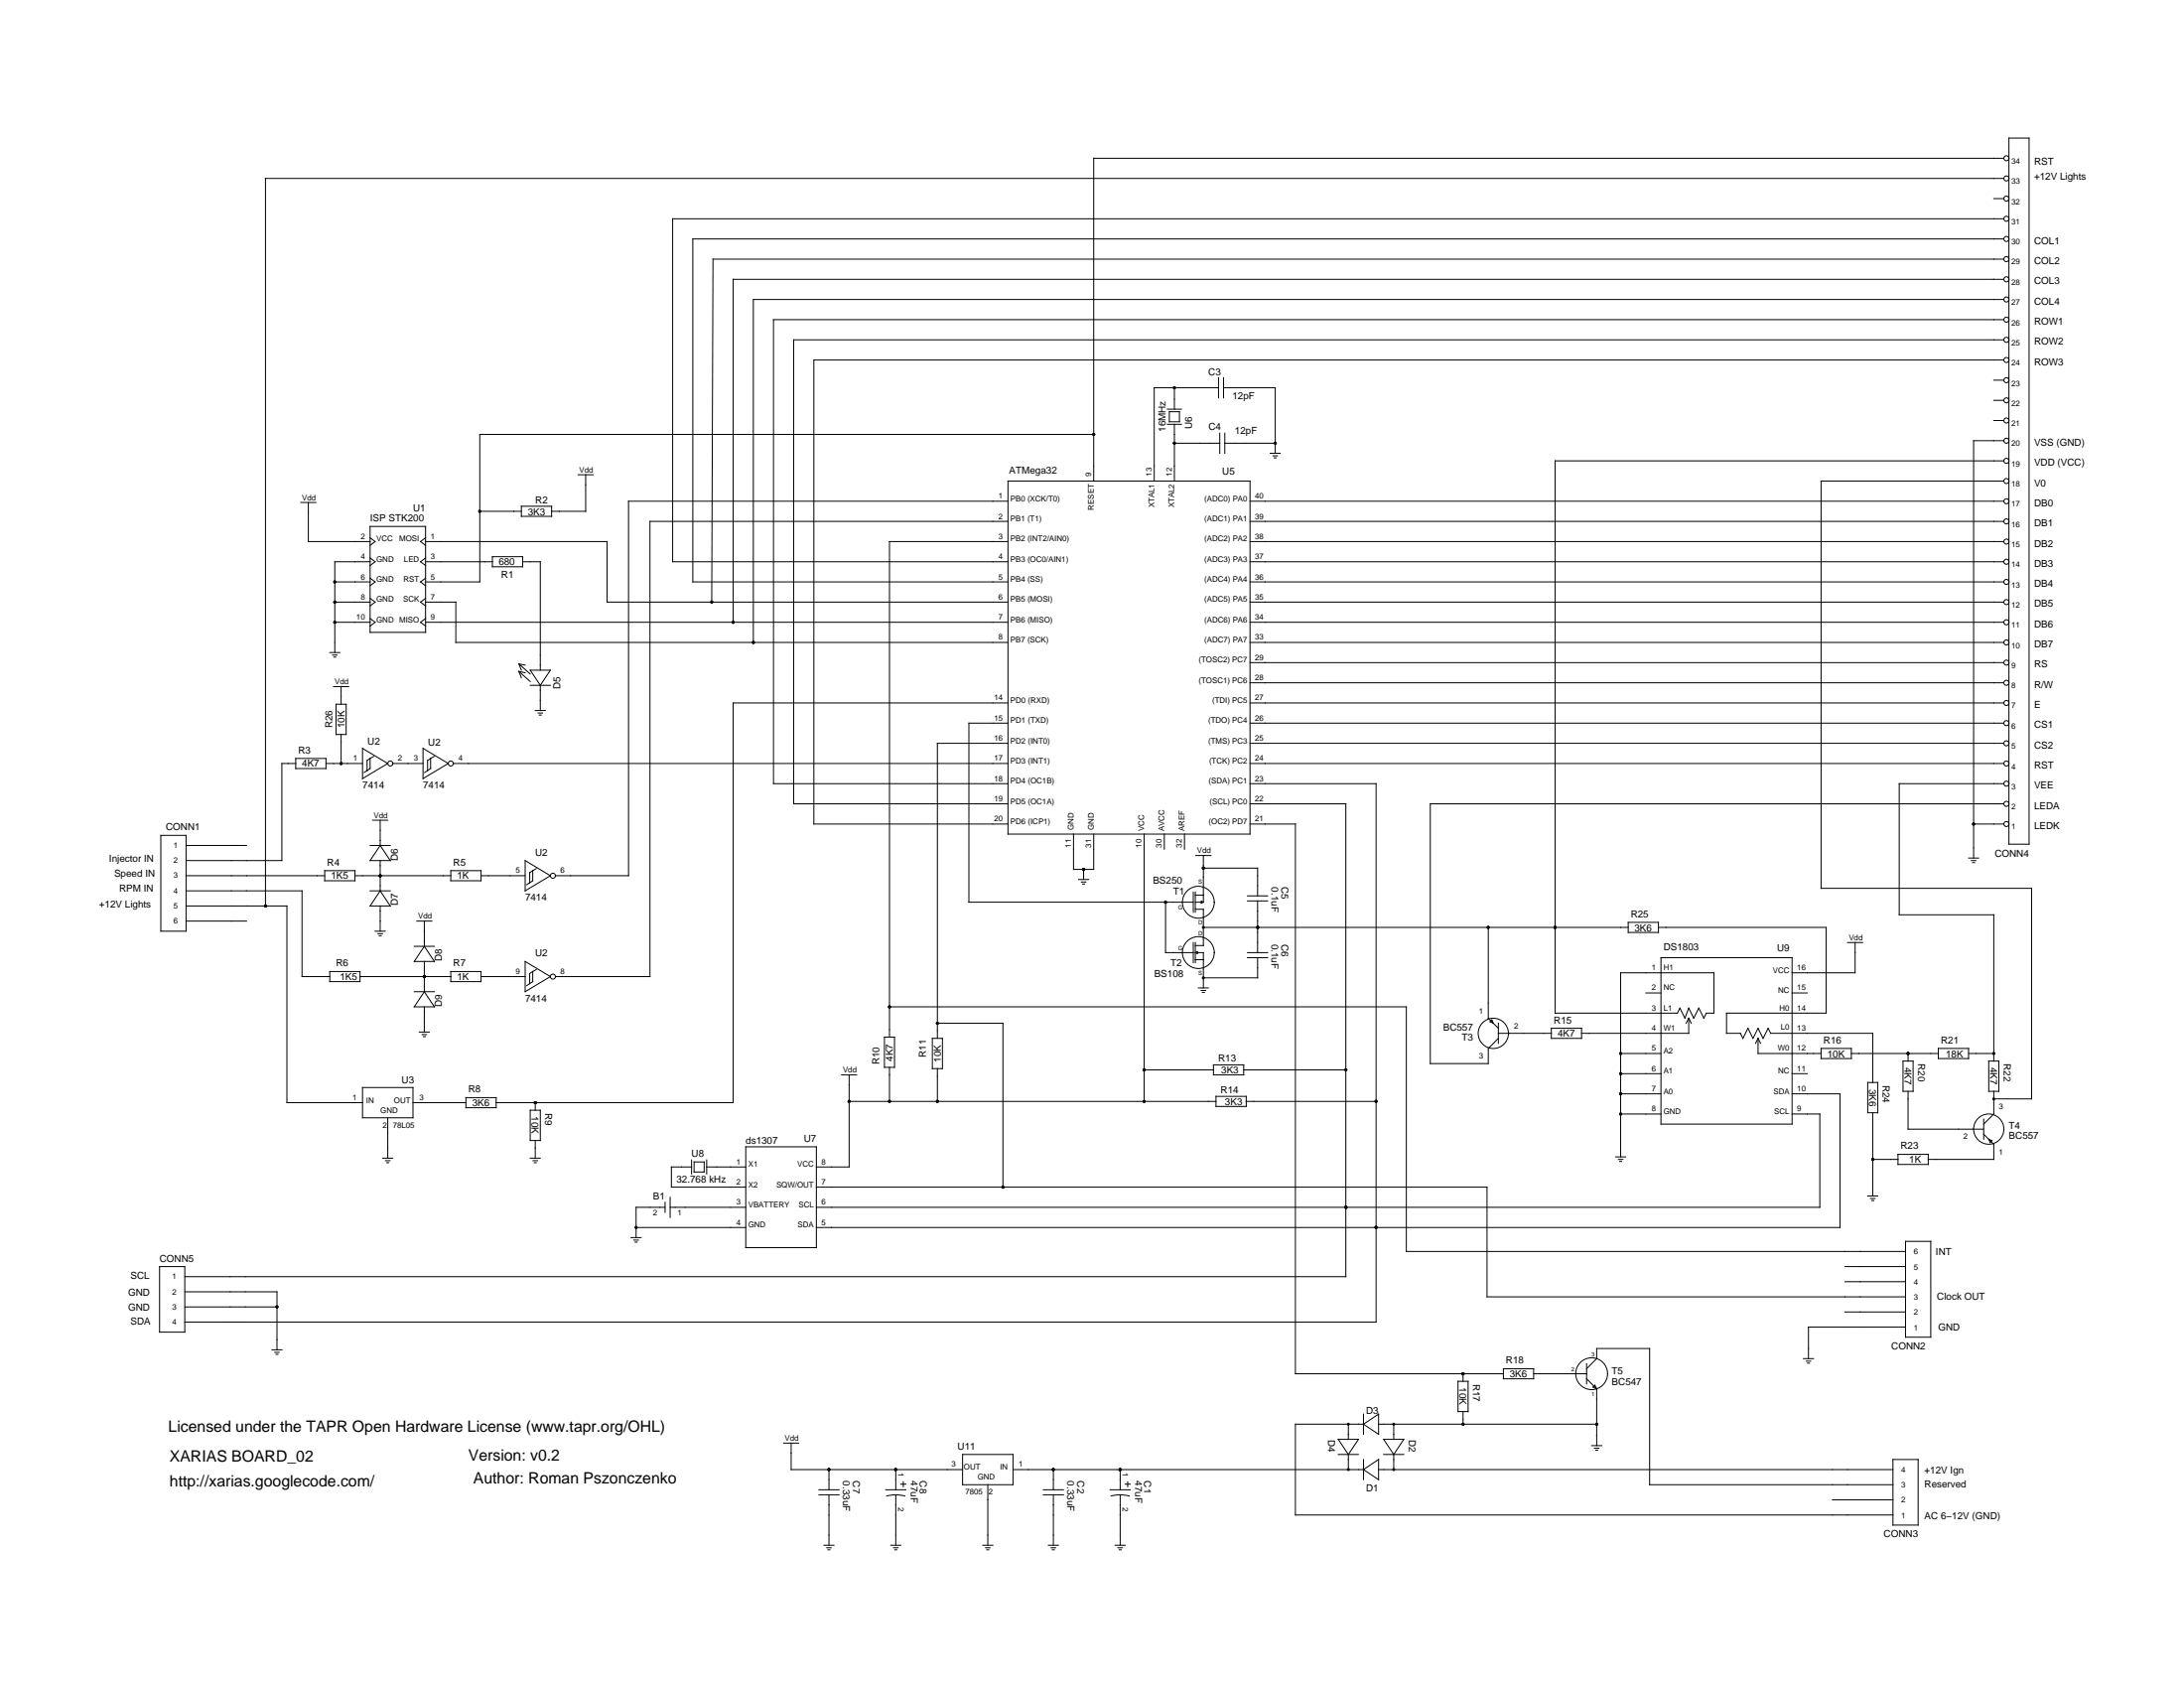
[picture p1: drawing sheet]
<svg xmlns="http://www.w3.org/2000/svg" width="279mm" height="216mm" viewBox="0 0 279 216" stroke-linecap="round" stroke-linejoin="round" font-family="sans-serif">
<g fill="none" stroke="#000" stroke-width=".13">
<path d="M257 17.7h2.6v90.3h-2.6zM255.1 25.4h1.3M256.4 28h-170.3v43.8h42.9M256.4 30.6h-167.8v43.8h40.4M256.4 20.2h-116.5v41.3M256.4 38.3h-160v43.9M256.4 35.7h-162.6v43.9M256.4 33.1h-165.2l-.1 43.9M256.4 22.8h-222.4v93.1M139.9 55.6h-78.5v18.8h-7M149.3 54.3h1.8M149.3 52.3h1.8"/>
<path d="M149.6 52.7h1.3v1.2h-1.3zM150.2 56.7h5.8M150.2 49.6v2.7M150.2 54.3v7.2M155.9 49.6h-8.2v11.9M155.9 48.3v2.6M156 55.4v2.6M156.5 49.6h6.6v8.4M156.5 48.3v2.6M156.7 56.7h6.4M156.7 55.4v2.6M162.5 58h1.3"/>
<path d="M162.9 58.3h.5M163 58.6h.3M255.1 53.8h1.3M255.1 51.2h1.3M255.1 48.6h1.3M256.4 40.9h-157.4v59.3h30M256.4 43.5h-154.9v59.3h27.5M256.4 56.4h-3.9v53.3M256.4 58.9h-57.5v70.7h15.7l.3-.7 .7 1.3 .4-1.3 .7 1.3 .6-1.3 .7 1.3 .3-.6h1v-5.2h-12v23.6M256.4 46h-152.3v59.4h24.9M38.5 64.3h1.9M39.4 64.3v5h7.9"/>
<path d="M42.8 74.4h4.5M42.8 77h4.5M42.8 79.6h4.5M47.3 67.3h7.1v13.6h-7.1zM47.3 68.8l.7 .5-.7 .5M47.3 71.8h-4.5v11.7M47.3 71.4l.7 .4-.7 .5M47.3 73.9l.7 .5-.7 .5M47.3 76.5l.7 .5-.7 .5M47.3 79.1l.7 .5-.7 .5M54.4 69.3h23.3v7.7h51.3M54.4 68.8l-.6 .5 .6 .5"/>
<path d="M54.4 71.8h8.6M54.4 71.4l-.6 .4 .6 .5M54.4 73.9l-.6 .5 .6 .5M54.4 77h3.9v5.2h70.7M54.4 76.5l-.6 .5 .6 .5M54.4 79.6h74.6M54.4 79.1l-.6 .5 .6 .5M61.4 65.4h5.3M63 71.2h3.9v1.3h-3.9zM66.7 64.8h3.9v1.2h-3.9zM66.9 71.8h2.2v13.9M74 60.7h1.9"/>
<path d="M74.9 60.7v4.7h-4.3M129 64.1h-48.6v47.9h-9.3M129 69.3h-15.2v63.3M129 66.7h-45.8v58.2h-12.1M129 61.5h30.9v45.2h-30.9zM159.9 69.3h96.5M159.9 71.8h96.5M159.9 74.4h96.5M159.9 77h96.5M159.9 79.6h96.5M159.9 64.1h96.5M159.9 66.7h96.5"/>
<path d="M256.4 61.5h-23.4v52.1h26.9v27h-4.8M37.8 97h3.9v1.3h-3.9zM37.8 97.7h-1.7v12.4h-12.3M41.7 97.7h4.7M42.2 83.5h1.3M42.5 83.8h.6M42.7 87.8h1.9M42.7 84h.3M43 90.1h1.3v3.8h-1.3zM43.6 87.8v2.3M43.6 93.9v3.8M46.4 95.7l3.2 2-3.2 1.9z"/>
<path d="M47 98.6l-.4 .2M47.3 97l-.3 .3v1.3M47.3 97v1.3l-.3 .3M47.8 96.7l-.5 .3M50.3 97.7h3.8M54.1 95.7l3.2 2-3.2 1.9zM55.1 97l-.4 .3v1.3M55.1 97v1.3l-.8 .5M55.5 96.7l-.4 .3M58 97.7h71M66.4 85.9l1.4 1.3M66.4 85.9l.3 .8"/>
<path d="M66.4 85.9l.8 .1M66.4 84.9l1.4 1.3M66.4 84.9l.3 .8M66.4 84.9l.8 .2M67.8 87.7h2.6M67.8 85.7h2.6l-1.3 2zM68.5 90.9h1.3M68.8 91.2h.6M69 91.5h.2M69.1 87.7v3.2M129 95.1h-9.1v37.7M129 89.9h-35.2v51.1h-30.3"/>
<path d="M129 92.5h-5v22.9h28.7M159.9 97.7h96.5M159.9 95.1h96.5M159.9 82.2h96.5M159.9 84.8h96.5M159.9 87.3h96.5M159.9 89.9h96.5M159.9 92.5h96.5M20.6 106.8h3.2v12.3h-3.2zM23.8 112h17.8M23.8 113.9h14.8v11h3.6M23.8 117.8h7.7"/>
<path d="M23.8 108.1h7.7M23.8 115.9h12.9v25.1h9.7M41.5 111.4h3.9v1.3h-3.9zM45.4 112h12.3M47.3 113.9h2.6M47.3 108.1h2.6M47.7 104.9h1.9M48 119.1h1.3M48.3 119.4h.6M48.5 119.7h.3M48.6 108.1l1.3 2h-2.6zM48.6 113.9l1.3 2h-2.6z"/>
<path d="M48.6 104.9v3.2M48.6 110.1v3.8M48.6 115.9v3.2M53.3 117.8h2M54.3 117.8v3.2M57.7 111.4h3.8v1.3h-3.8zM61.5 112h5.7M67.2 110.1l3.2 1.9-3.2 1.9zM68.2 111.4l-.4 .2v1.3M68.2 111.4v1.3l-.8 .5M68.6 111.1l-.4 .3M137.3 106.7v4.5h2.6v-4.5"/>
<path d="M138 112.5h1.3M138.3 112.8h.6M138.5 113.1h.3M138.6 111.2v1.3M146.4 106.7v34.2M148.9 106.7v1.9M149.1 115.4v6.4h2.1M151.5 106.7v1.9M152.7 114.1v2.6M152.9 116.3h1v4.6h-1M152.9 115.4h.8M152.9 114.1v.8"/>
<path d="M152.9 115v.8M152.9 115.9v.8M152.9 114.5h1M153 109.4h1.9M153.7 115.3l.2 .1-.2 .1zM153.9 118.6h54.4M153.9 109.4v6M153.9 111h7v3.6M159.6 114.6h2.6M159.6 115.2h2.6M159.9 100.2h16.1v68.9h-152.4M159.9 102.8h12.3v60.5h-148.6"/>
<path d="M159.9 105.4h5.8v70.3h26.6M160.9 115.2v6.6M190.4 118.6v11.6l1.3 1.3M208.3 118h3.9v1.3h-3.9zM212.2 118.6h21.4v11h-12.7v2.6h1.8l.3 .6 .6-1.3 .7 1.3 .6-1.3 .7 1.3 .6-1.3 .3 .7h13.1v6.3M251.8 109.7h1.3M252.2 110.1h.6M252.4 110.3h.2M252.5 105.4h3.9M256.4 100.2h-13.4v16.8h12.1v18.7M256.4 102.8h-73.4v33.2h7.4v-1.9l1.3-1.3M42.2 124.3h3.9v1.3h-3.9z"/>
<path d="M46.1 124.9h11.6M46.4 139.1h6.4v3.9h-6.4zM53 126.8h2.6M53 121h2.6M53.6 132h1.3M54 132.3h.6M54.2 132.6h.2M54.3 126.8l1.3 2h-2.6zM54.3 123v3.8M54.3 128.8v3.2M54.3 121l1.3 2h-2.6zM57.7 124.3h3.8v1.3h-3.8z"/>
<path d="M61.5 124.9h5.7M67.2 123l3.2 1.9-3.2 1.9zM68.2 124.3l-.4 .2v1.3M68.2 124.3v1.3l-.8 .5M68.6 124l-.4 .3M107.7 137.5h1.9M108.6 137.5v11.8h-4.2M113.1 132.6h1.3v3.9h-1.3zM113.8 128.8h66.1v31.3h63.9M113.8 136.5v4.4M119.3 132.8h1.3v3.9h-1.3zM119.9 136.7v4.2"/>
<path d="M119.9 130.9h8.4v20.9M146.4 136.8h8.8M151.3 121.8h1.4M152.7 120.6v2.5M152.9 120.6v.7M152.9 121.5v.7M152.9 122.4v.7M152.9 122.7h1M152.9 121.8l.3-.1v.3zM153.2 121.8h.7v4.6M153.3 126.4h1.3M153.7 126.7h.5"/>
<path d="M153.8 126.9h.3M155.2 136.2h3.9v1.3h-3.9zM159.1 136.8h13.1M159.6 121.8h2.6M159.6 122.5h2.6M160.9 122.5v2.6h-7M190.9 130.5l.1 .4-.4-.2zM191.7 132.2h6.8M191.7 130.9v2.6M198.5 131.5h3.8v1.3h-3.8zM207.3 139.9h5.2M207.3 134.7h5.2"/>
<path d="M207.3 137.3h5.2M210.6 127h1.9M212.5 122.5h16.8v21.3h-16.8zM216 130.2v2h-13.7M216 130.2l-.3 .7M216 130.2l.4 .7M224.9 132.8v1.9h8.1M224.9 132.8l.3 .7M224.9 132.8l-.3 .7M229.3 139.9h6.1v17.1h-131M229.3 137.3h1.9M229.3 127h1.9"/>
<path d="M233 134.1h3.8v1.3h-3.8zM236.4 120.6h1.9M236.8 134.7h11.2M237.3 120.6v3.8h-8M238.9 138.5h1.3v3.8h-1.3zM243.5 135.7h1.2v3.9h-1.2zM244.1 139.6v4.8h9.7M244.1 134.7v1M248 134.1h3.8v1.3h-3.8zM251.8 134.7h3.3M254.4 135.7h1.3v3.9h-1.3zM255.1 139.6v2.9l-1.3 1.3"/>
<path d="M49 148.1h1.3M49.3 148.5h.6M49.5 148.7h.2M49.6 143v5.1M52.8 141h6.8M59.6 140.4h3.9v1.3h-3.9zM67.8 142h1.3v3.9h-1.3zM67.8 148.1h1.3M68.2 148.5h.6M68.3 148.7h.3M68.5 141v1M68.5 145.9v2.2"/>
<path d="M80.7 158.3h1.3M81.1 158.6h.6M81.2 158.9h.3M81.4 157h14M85.1 154.4h-3.7v3.9M85.1 153.8v1.3M85.7 154.4h9.7M85.7 153.1v2.6M88.5 149.3h-2.6v2.5h9.5M88.5 148.4v1.8M88.8 148.6h1.3v1.3h-1.3zM90.4 149.3h5"/>
<path d="M90.4 148.4v1.8M95.4 146.7h9v12.9h-9zM104.4 151.8h85.8v14.1h53.6M108.6 140.9h47M155.6 140.2h3.8v1.3h-3.8zM159.4 140.9h16.6M206.7 148h1.3M207 148.3h.6M207.2 148.5h.3M207.3 142.5h5.2M229.3 142.5h3.5v11.9h-128.4M238.9 153h1.3"/>
<path d="M239.3 153.3h.6M239.5 153.5h.2M239.6 148.3h3.2M239.6 142.3v10.7M242.8 147.6h3.9v1.3h-3.9zM243.8 158.8h3.2v12.2h-3.2zM253.8 145.1l1.3 1.3v1.9h-8.4M253.8 143.1v2.6M254.4 145.7l.4 .2-.2 .2zM20.4 162h3.2v8.4h-3.2zM23.6 167.2h11.8M23.6 165.2h11.8v7.4"/>
<path d="M34.8 172.6h1.3M35.1 173h.6M35.3 173.2h.3M186.5 176.7h1.3v3.8h-1.3zM187.2 175.7v1M192.3 175.1h3.9v1.3h-3.9zM196.2 175.7h6.8M203 175.1l1.3-1.3v-1.3h6.7v17.4h31.2M203 176.4l1.3 1.2M203 174.4v2.6M204 177.2l.3 .4-.5-.2zM204.3 177.6v7.3"/>
<path d="M230.7 173.8h1.3M231.1 174.1h.5M231.2 174.4h.3M236 167.8h7.8M236 163.9h7.8M236 162h7.8M243.8 169.7h-12.4v4.1M100.2 184.6h2M101.2 184.6v3.4h21.9M104.8 190.5h2.5M104.8 191.2h2.5M105.4 197.6h1.3"/>
<path d="M105.8 198h.5M105.9 198.2h.3M106.1 188v2.5M106.1 191.2v6.4M113.3 190.5h2.6M113.4 191.3a4.5 4.5 0 0 1 2.4 0M114 197.6h1.2M114.3 198h.6M114.5 198.2h.2M114.6 188v2.5M114.6 191.2v6.4M115.2 189.8h.7"/>
<path d="M115.6 189.5v.7M123.1 186h6.5v3.9h-6.5zM125.7 197.6h1.3M126.1 198h.6M126.2 198.2h.3M126.4 189.9v7.7M129.6 188h44.8M133.5 190.5h2.5M133.5 191.2h2.5M134.1 197.6h1.3M134.5 198h.5M134.6 198.2h.3"/>
<path d="M134.8 188v2.5M134.8 191.2v6.4M142 190.5h2.6M142.1 191.3a4.5 4.5 0 0 1 2.4 0M142.7 197.6h1.2M143 198h.6M143.2 198.2h.2M143.3 188v2.5M143.3 191.2v6.4M143.9 189.8h.7M144.3 189.5v.7M171.2 186h2.6"/>
<path d="M171.2 184.1h2.6l-1.3 1.9zM172.5 182.2v1.9M172.5 186v2M174.4 182.2h-8.7v11.6h76.5M174.4 182.2l2-1.3v2.5zM174.4 188l2-1.3v2.6zM174.4 180.9v2.5M174.4 186.7v2.6M176.4 188h65.8M176.4 182.2h27.9M177 186h2.6M177 184.1h2.6l-1.3 1.9z"/>
<path d="M178.3 182.2v1.9M178.3 186v2M187.2 180.5v1.7M203.6 184.9h1.3M204 185.2h.6M204.1 185.5h.3M234.4 191.8h7.8M242.2 186.7h3.2v8.4h-3.2z"/>
<circle cx="256.7" cy="38.3" r=".32"/>
<circle cx="256.7" cy="30.6" r=".32"/>
<circle cx="256.7" cy="20.2" r=".32"/>
<circle cx="256.7" cy="25.4" r=".32"/>
<circle cx="256.7" cy="33.1" r=".32"/>
<circle cx="256.7" cy="28" r=".32"/>
<circle cx="256.7" cy="22.8" r=".32"/>
<circle cx="256.7" cy="35.7" r=".32"/>
<circle cx="256.7" cy="48.6" r=".32"/>
<circle cx="256.7" cy="56.4" r=".32"/>
<circle cx="256.7" cy="46" r=".32"/>
<circle cx="256.7" cy="53.8" r=".32"/>
<circle cx="256.7" cy="40.9" r=".32"/>
<circle cx="256.7" cy="43.5" r=".32"/>
<circle cx="256.7" cy="51.2" r=".32"/>
<circle cx="256.7" cy="58.9" r=".32"/>
<circle cx="256.7" cy="74.4" r=".32"/>
<circle cx="256.7" cy="77" r=".32"/>
<circle cx="256.7" cy="66.7" r=".32"/>
<circle cx="256.7" cy="69.3" r=".32"/>
<circle cx="256.7" cy="61.5" r=".32"/>
<circle cx="256.7" cy="64.1" r=".32"/>
<circle cx="256.7" cy="79.6" r=".32"/>
<circle cx="256.7" cy="71.8" r=".32"/>
<circle cx="49.9" cy="97.7" r=".32"/>
<circle cx="57.7" cy="97.7" r=".32"/>
<circle cx="256.7" cy="87.3" r=".32"/>
<circle cx="256.7" cy="95.1" r=".32"/>
<circle cx="256.7" cy="89.9" r=".32"/>
<circle cx="256.7" cy="97.7" r=".32"/>
<circle cx="256.7" cy="82.2" r=".32"/>
<circle cx="256.7" cy="92.5" r=".32"/>
<circle cx="256.7" cy="84.8" r=".32"/>
<circle cx="70.7" cy="112" r=".32"/>
<circle cx="153.3" cy="115.4" r="2.04"/>
<circle cx="153.9" cy="114.5" r=".03"/>
<circle cx="256.7" cy="105.4" r=".32"/>
<circle cx="256.7" cy="102.8" r=".32"/>
<circle cx="256.7" cy="100.2" r=".32"/>
<circle cx="70.7" cy="124.9" r=".32"/>
<circle cx="153.3" cy="121.8" r="2.04"/>
<circle cx="153.9" cy="122.7" r=".03"/>
<circle cx="191" cy="132.2" r="1.94"/>
<circle cx="254.4" cy="144.4" r="1.94"/>
<circle cx="203.6" cy="175.7" r="2.04"/>
</g>
<g fill="#000">
<circle cx="139.9" cy="55.6" r=".19"/>
<circle cx="150.2" cy="56.7" r=".19"/>
<circle cx="150.2" cy="49.6" r=".19"/>
<circle cx="163.1" cy="56.7" r=".19"/>
<circle cx="42.8" cy="79.6" r=".19"/>
<circle cx="42.8" cy="77" r=".19"/>
<circle cx="42.8" cy="74.4" r=".19"/>
<circle cx="61.4" cy="65.4" r=".19"/>
<circle cx="91.1" cy="77" r=".19"/>
<circle cx="93.8" cy="79.6" r=".19"/>
<circle cx="43.6" cy="97.7" r=".19"/>
<circle cx="96.4" cy="82.2" r=".19"/>
<circle cx="34" cy="115.9" r=".19"/>
<circle cx="48.6" cy="112" r=".19"/>
<circle cx="138.6" cy="111.2" r=".19"/>
<circle cx="149.1" cy="115.4" r=".19"/>
<circle cx="153.9" cy="111" r=".19"/>
<circle cx="153.9" cy="118.6" r=".19"/>
<circle cx="153.9" cy="114.5" r=".03"/>
<circle cx="160.9" cy="118.6" r=".19"/>
<circle cx="190.4" cy="118.6" r=".19"/>
<circle cx="198.9" cy="118.6" r=".19"/>
<circle cx="252.5" cy="105.4" r=".19"/>
<circle cx="54.3" cy="124.9" r=".19"/>
<circle cx="113.8" cy="128.8" r=".19"/>
<circle cx="119.9" cy="130.9" r=".19"/>
<circle cx="146.4" cy="136.8" r=".19"/>
<circle cx="153.9" cy="125.1" r=".19"/>
<circle cx="153.9" cy="122.7" r=".03"/>
<circle cx="172.2" cy="136.8" r=".19"/>
<circle cx="207.3" cy="137.3" r=".19"/>
<circle cx="207.3" cy="134.7" r=".19"/>
<circle cx="207.3" cy="139.9" r=".19"/>
<circle cx="244.1" cy="134.7" r=".19"/>
<circle cx="255.1" cy="134.7" r=".19"/>
<circle cx="68.5" cy="141" r=".19"/>
<circle cx="81.4" cy="157" r=".19"/>
<circle cx="108.6" cy="140.9" r=".19"/>
<circle cx="113.8" cy="140.9" r=".19"/>
<circle cx="119.9" cy="140.9" r=".19"/>
<circle cx="128.3" cy="151.8" r=".19"/>
<circle cx="146.4" cy="140.9" r=".19"/>
<circle cx="172.2" cy="154.4" r=".19"/>
<circle cx="176" cy="140.9" r=".19"/>
<circle cx="176" cy="157" r=".19"/>
<circle cx="207.3" cy="142.5" r=".19"/>
<circle cx="239.6" cy="148.3" r=".19"/>
<circle cx="255.1" cy="140.6" r=".19"/>
<circle cx="35.4" cy="167.2" r=".19"/>
<circle cx="187.2" cy="175.7" r=".19"/>
<circle cx="106.1" cy="188" r=".19"/>
<circle cx="114.6" cy="188" r=".19"/>
<circle cx="134.8" cy="188" r=".19"/>
<circle cx="143.3" cy="188" r=".19"/>
<circle cx="172.5" cy="182.2" r=".19"/>
<circle cx="172.5" cy="188" r=".19"/>
<circle cx="178.3" cy="182.2" r=".19"/>
<circle cx="178.3" cy="188" r=".19"/>
<circle cx="187.2" cy="182.2" r=".19"/>
<circle cx="204.3" cy="182.2" r=".19"/>
</g>
<g font-size="2">
<text x="21.5" y="183.1">Licensed under the TAPR Open Hardware License (www.tapr.org/OHL)</text>
<text x="21.7" y="187">XARIAS BOARD_02</text>
<text x="21.7" y="190.1">http://xarias.googlecode.com/</text>
<text x="59.9" y="186.8">Version: v0.2</text>
<text x="60.6" y="189.7">Author: Roman Pszonczenko</text>
</g>
<g font-size="1.3">
<text x="260.2" y="21">RST</text>
<text x="260.2" y="23">+12V Lights</text>
<text x="260.2" y="33.8">COL2</text>
<text x="260.2" y="31.2">COL1</text>
<text x="260.2" y="41.5">ROW1</text>
<text x="260.2" y="36.4">COL3</text>
<text x="260.2" y="38.9">COL4</text>
<text x="154.6" y="48">C3</text>
<text x="260.2" y="44.1">ROW2</text>
<text x="260.2" y="46.7">ROW3</text>
<text x="157.7" y="51">12pF</text>
<text x="149.1" y="55.2" transform="rotate(-90 149.1 55.2)">16MHz</text>
<text x="152.5" y="54.9" transform="rotate(-90 152.5 54.9)">U6</text>
<text x="154.6" y="55">C4</text>
<text x="158" y="55.6">12pF</text>
<text x="260.2" y="59.6">VDD (VCC)</text>
<text x="260.2" y="57">VSS (GND)</text>
<text x="52.8" y="65.4">U1</text>
<text x="67.5" y="65.9">3K3</text>
<text x="68.5" y="64.4">R2</text>
<text x="129.1" y="60.6">ATMega32</text>
<text x="156.4" y="60.7">U5</text>
<text x="260.2" y="64.8">DB0</text>
<text x="260.2" y="62.2">V0</text>
<text x="47.3" y="66.7">ISP STK200</text>
<text x="260.2" y="69.9">DB2</text>
<text x="260.2" y="67.3">DB1</text>
<text x="63.8" y="72.3">680</text>
<text x="64.1" y="73.9">R1</text>
<text x="260.2" y="77.7">DB5</text>
<text x="260.2" y="75.1">DB4</text>
<text x="260.2" y="72.5">DB3</text>
<text x="260.2" y="82.8">DB7</text>
<text x="260.2" y="80.2">DB6</text>
<text x="71.7" y="88.1" transform="rotate(-90 71.7 88.1)">D5</text>
<text x="260.2" y="88">R/W</text>
<text x="260.2" y="85.4">RS</text>
<text x="42.5" y="93.1" transform="rotate(-90 42.5 93.1)">R26</text>
<text x="44.1" y="93.1" transform="rotate(-90 44.1 93.1)">10K</text>
<text x="47" y="95.2">U2</text>
<text x="54.8" y="95.4">U2</text>
<text x="260.2" y="95.7">CS2</text>
<text x="260.2" y="93.1">CS1</text>
<text x="260.2" y="90.6">E</text>
<text x="38.2" y="96.4">R3</text>
<text x="38.6" y="98.1">4K7</text>
<text x="46.4" y="100.9">7414</text>
<text x="54.1" y="100.9">7414</text>
<text x="260.2" y="100.9">VEE</text>
<text x="260.2" y="98.3">RST</text>
<text x="21.2" y="106.2">CONN1</text>
<text x="260.2" y="103.5">LEDA</text>
<text x="260.2" y="106">LEDK</text>
<text x="14" y="110.2">Injector IN</text>
<text x="14.6" y="112.2">Speed IN</text>
<text x="41.9" y="110.7">R4</text>
<text x="42.3" y="112.5">1K5</text>
<text x="50.9" y="110.1" transform="rotate(-90 50.9 110.1)">D6</text>
<text x="58" y="110.7">R5</text>
<text x="58.5" y="112.5">1K</text>
<text x="68.5" y="109.4">U2</text>
<text x="147.5" y="113.1">BS250</text>
<text x="162.7" y="113.5" transform="rotate(90 162.7 113.5)">0.1uF</text>
<text x="163.9" y="113.5" transform="rotate(90 163.9 113.5)">C5</text>
<text x="255.2" y="109.5">CONN4</text>
<text x="12.7" y="116">+12V Lights</text>
<text x="15.3" y="114.1">RPM IN</text>
<text x="50.9" y="115.9" transform="rotate(-90 50.9 115.9)">D7</text>
<text x="67.2" y="115.2">7414</text>
<text x="150.1" y="114.4">T1</text>
<text x="208.6" y="117.3">R25</text>
<text x="209.1" y="119.1">3K6</text>
<text x="43" y="123.6">R6</text>
<text x="43.5" y="125.4">1K5</text>
<text x="56.5" y="123" transform="rotate(-90 56.5 123)">D8</text>
<text x="58" y="123.6">R7</text>
<text x="58.5" y="125.4">1K</text>
<text x="68.5" y="122.3">U2</text>
<text x="147.7" y="124.9">BS108</text>
<text x="149.8" y="123.6">T2</text>
<text x="162.7" y="120.7" transform="rotate(90 162.7 120.7)">0.1uF</text>
<text x="163.9" y="120.7" transform="rotate(90 163.9 120.7)">C6</text>
<text x="212.8" y="121.5">DS1803</text>
<text x="227.3" y="121.7">U9</text>
<text x="56.5" y="128.8" transform="rotate(-90 56.5 128.8)">D9</text>
<text x="67.2" y="128.1">7414</text>
<text x="184.6" y="131.8">BC557</text>
<text x="198.8" y="130.9">R15</text>
<text x="112.5" y="136.2" transform="rotate(-90 112.5 136.2)">R10</text>
<text x="114.2" y="135.7" transform="rotate(-90 114.2 135.7)">4K7</text>
<text x="118.5" y="135.2" transform="rotate(-90 118.5 135.2)">R11</text>
<text x="120.4" y="135.9" transform="rotate(-90 120.4 135.9)">10K</text>
<text x="155.8" y="135.8">R13</text>
<text x="156.2" y="137.3">3K3</text>
<text x="187" y="133.1">T3</text>
<text x="199.3" y="132.6">4K7</text>
<text x="233.3" y="133.5">R16</text>
<text x="233.8" y="135.2">10K</text>
<text x="243.6" y="136.5" transform="rotate(90 243.6 136.5)">4K7</text>
<text x="245.4" y="136" transform="rotate(90 245.4 136)">R20</text>
<text x="248.3" y="133.5">R21</text>
<text x="248.9" y="135.2">18K</text>
<text x="254.6" y="136.5" transform="rotate(90 254.6 136.5)">4K7</text>
<text x="256.4" y="136" transform="rotate(90 256.4 136)">R22</text>
<text x="51.4" y="138.6">U3</text>
<text x="59.9" y="139.7">R8</text>
<text x="60.4" y="141.5">3K6</text>
<text x="68" y="142.8" transform="rotate(90 68 142.8)">10K</text>
<text x="69.8" y="142.3" transform="rotate(90 69.8 142.3)">R9</text>
<text x="156.2" y="139.9">R14</text>
<text x="156.7" y="141.3">3K3</text>
<text x="239.1" y="139.3" transform="rotate(90 239.1 139.3)">3K6</text>
<text x="240.9" y="138.8" transform="rotate(90 240.9 138.8)">R24</text>
<text x="88.5" y="148">U8</text>
<text x="95.4" y="146.4">ds1307</text>
<text x="102.8" y="146">U7</text>
<text x="243.1" y="147">R23</text>
<text x="244.3" y="148.7">1K</text>
<text x="257" y="145.7">BC557</text>
<text x="257" y="144.4">T4</text>
<text x="83.6" y="153.4">B1</text>
<text x="86.5" y="151.2">32.768 kHz</text>
<text x="20.4" y="161.4">CONN5</text>
<text x="247.6" y="160.5">INT</text>
<text x="16.4" y="167.6">GND</text>
<text x="16.4" y="165.7">GND</text>
<text x="16.7" y="163.6">SCL</text>
<text x="247.8" y="166.2">Clock OUT</text>
<text x="16.7" y="169.4">SDA</text>
<text x="242" y="172.6">CONN2</text>
<text x="248" y="170.2">GND</text>
<text x="186.7" y="177.5" transform="rotate(90 186.7 177.5)">10K</text>
<text x="188.5" y="177" transform="rotate(90 188.5 177)">R17</text>
<text x="192.7" y="174.4">R18</text>
<text x="193.1" y="176.2">3K6</text>
<text x="206.2" y="177.2">BC547</text>
<text x="206.2" y="175.7">T5</text>
<text x="122.5" y="185.4">U11</text>
<text x="169.9" y="184.1" transform="rotate(90 169.9 184.1)">D4</text>
<text x="174.8" y="180.8">D3</text>
<text x="180.2" y="184.1" transform="rotate(90 180.2 184.1)">D2</text>
<text x="107.8" y="189.4" transform="rotate(90 107.8 189.4)">0.33uF</text>
<text x="109.1" y="189.4" transform="rotate(90 109.1 189.4)">C7</text>
<text x="116.5" y="189.4" transform="rotate(90 116.5 189.4)">47uF</text>
<text x="117.7" y="189.4" transform="rotate(90 117.7 189.4)">C8</text>
<text x="136.5" y="189.4" transform="rotate(90 136.5 189.4)">0.33uF</text>
<text x="137.8" y="189.4" transform="rotate(90 137.8 189.4)">C2</text>
<text x="145.2" y="189.4" transform="rotate(90 145.2 189.4)">47uF</text>
<text x="146.4" y="189.4" transform="rotate(90 146.4 189.4)">C1</text>
<text x="174.8" y="190.8">D1</text>
<text x="246.2" y="190.2">Reserved</text>
<text x="246.2" y="188.4">+12V Ign</text>
<text x="241" y="196.6">CONN3</text>
<text x="246.2" y="194.3">AC 6−12V (GND)</text>
</g>
<g font-size="1">
<text x="257.3" y="23.5">33</text>
<text x="257.3" y="20.9">34</text>
<text x="257.3" y="28.7">31</text>
<text x="257.3" y="26.1">32</text>
<text x="257.3" y="33.8">29</text>
<text x="257.3" y="31.3">30</text>
<text x="257.3" y="41.6">26</text>
<text x="257.3" y="39">27</text>
<text x="257.3" y="36.4">28</text>
<text x="257.3" y="46.8">24</text>
<text x="257.3" y="44.2">25</text>
<text x="257.3" y="51.9">22</text>
<text x="257.3" y="49.4">23</text>
<text x="257.3" y="59.7">19</text>
<text x="257.3" y="57.1">20</text>
<text x="257.3" y="54.5">21</text>
<text x="38.6" y="63.9">Vdd</text>
<text x="74.1" y="60.4">Vdd</text>
<text x="127.7" y="63.8">1</text>
<text x="129.3" y="64.1">PB0 (XCK/T0)</text>
<text x="139.6" y="60.9" transform="rotate(-90 139.6 60.9)">9</text>
<text x="139.9" y="65.2" transform="rotate(-90 139.9 65.2)">RESET</text>
<text x="147.3" y="60.9" transform="rotate(-90 147.3 60.9)">13</text>
<text x="147.7" y="64.9" transform="rotate(-90 147.7 64.9)">XTAL1</text>
<text x="149.9" y="60.9" transform="rotate(-90 149.9 60.9)">12</text>
<text x="150.2" y="64.9" transform="rotate(-90 150.2 64.9)">XTAL2</text>
<text x="154.1" y="64.1">(ADC0) PA0</text>
<text x="160.6" y="63.8">40</text>
<text x="257.3" y="64.8">17</text>
<text x="257.3" y="62.2">18</text>
<text x="46.1" y="68.9">2</text>
<text x="46.1" y="71.5">4</text>
<text x="48.2" y="69.3">VCC</text>
<text x="48.2" y="71.8">GND</text>
<text x="51.1" y="69.3">MOSI</text>
<text x="51.7" y="71.8">LED</text>
<text x="55.1" y="68.9">1</text>
<text x="55.1" y="71.5">3</text>
<text x="127.7" y="66.4">2</text>
<text x="127.7" y="68.9">3</text>
<text x="127.7" y="71.5">4</text>
<text x="129.3" y="66.7">PB1 (T1)</text>
<text x="129.3" y="69.3">PB2 (INT2/AIN0)</text>
<text x="129.3" y="71.8">PB3 (OC0/AIN1)</text>
<text x="154.1" y="66.7">(ADC1) PA1</text>
<text x="154.1" y="69.3">(ADC2) PA2</text>
<text x="154.1" y="71.8">(ADC3) PA3</text>
<text x="160.6" y="66.4">39</text>
<text x="160.6" y="68.9">38</text>
<text x="160.6" y="71.5">37</text>
<text x="257.3" y="70">15</text>
<text x="257.3" y="67.4">16</text>
<text x="46.1" y="74.1">6</text>
<text x="46.1" y="76.7">8</text>
<text x="48.2" y="74.4">GND</text>
<text x="48.2" y="77">GND</text>
<text x="51.6" y="77">SCK</text>
<text x="51.6" y="74.4">RST</text>
<text x="55.1" y="74.1">5</text>
<text x="55.1" y="76.7">7</text>
<text x="127.7" y="74.1">5</text>
<text x="127.7" y="76.7">6</text>
<text x="129.3" y="74.4">PB4 (SS)</text>
<text x="129.3" y="77">PB5 (MOSI)</text>
<text x="154.1" y="74.4">(ADC4) PA4</text>
<text x="154.1" y="77">(ADC5) PA5</text>
<text x="160.6" y="74.1">36</text>
<text x="160.6" y="76.7">35</text>
<text x="257.3" y="77.7">12</text>
<text x="257.3" y="75.1">13</text>
<text x="257.3" y="72.5">14</text>
<text x="45.6" y="79.3">10</text>
<text x="48.2" y="79.6">GND MISO</text>
<text x="55.1" y="79.3">9</text>
<text x="127.7" y="79.3">7</text>
<text x="127.7" y="81.8">8</text>
<text x="129.3" y="79.6">PB6 (MISO)</text>
<text x="129.3" y="82.2">PB7 (SCK)</text>
<text x="154.1" y="79.6">(ADC6) PA6</text>
<text x="154.1" y="82.2">(ADC7) PA7</text>
<text x="160.6" y="79.3">34</text>
<text x="160.6" y="81.8">33</text>
<text x="257.3" y="82.9">10</text>
<text x="257.3" y="80.3">11</text>
<text x="42.8" y="87.5">Vdd</text>
<text x="127.2" y="89.6">14</text>
<text x="129.3" y="89.9">PD0 (RXD)</text>
<text x="153.3" y="84.8">(TOSC2) PC7</text>
<text x="153.3" y="87.3">(TOSC1) PC6</text>
<text x="155.1" y="89.9">(TDI) PC5</text>
<text x="160.6" y="84.4">29</text>
<text x="160.6" y="87">28</text>
<text x="160.6" y="89.6">27</text>
<text x="257.3" y="88">8</text>
<text x="257.3" y="85.5">9</text>
<text x="127.2" y="92.2">15</text>
<text x="127.2" y="94.7">16</text>
<text x="129.3" y="92.5">PD1 (TXD)</text>
<text x="129.3" y="95.1">PD2 (INT0)</text>
<text x="154.6" y="92.5">(TDO) PC4</text>
<text x="154.6" y="95.1">(TMS) PC3</text>
<text x="160.6" y="92.2">26</text>
<text x="160.6" y="94.7">25</text>
<text x="257.3" y="95.8">5</text>
<text x="257.3" y="93.2">6</text>
<text x="257.3" y="90.6">7</text>
<text x="45.2" y="97.3">1</text>
<text x="50.9" y="97.3">2</text>
<text x="52.9" y="97.3">3</text>
<text x="58.6" y="97.3">4</text>
<text x="127.2" y="97.3">17</text>
<text x="127.2" y="99.9">18</text>
<text x="129.3" y="97.7">PD3 (INT1)</text>
<text x="129.3" y="100.2">PD4 (OC1B)</text>
<text x="154.6" y="100.2">(SDA) PC1</text>
<text x="154.7" y="97.7">(TCK) PC2</text>
<text x="160.6" y="97.3">24</text>
<text x="160.6" y="99.9">23</text>
<text x="257.3" y="101">3</text>
<text x="257.3" y="98.4">4</text>
<text x="47.8" y="104.6">Vdd</text>
<text x="127.2" y="102.5">19</text>
<text x="127.2" y="105.1">20</text>
<text x="129.3" y="102.8">PD5 (OC1A)</text>
<text x="129.3" y="105.4">PD6 (ICP1)</text>
<text x="137.3" y="106.2" transform="rotate(-90 137.3 106.2)">GND</text>
<text x="139.9" y="106.2" transform="rotate(-90 139.9 106.2)">GND</text>
<text x="146.4" y="106.3" transform="rotate(-90 146.4 106.3)">VCC</text>
<text x="148.9" y="106.3" transform="rotate(-90 148.9 106.3)">AVCC</text>
<text x="151.5" y="106.3" transform="rotate(-90 151.5 106.3)">AREF</text>
<text x="154.6" y="105.4">(OC2) PD7</text>
<text x="154.7" y="102.8">(SCL) PC0</text>
<text x="160.6" y="102.5">22</text>
<text x="160.6" y="105.1">21</text>
<text x="257.3" y="106.1">1</text>
<text x="257.3" y="103.5">2</text>
<text x="22.2" y="110.4">2</text>
<text x="22.2" y="108.5">1</text>
<text x="22.2" y="112.3">3</text>
<text x="66" y="111.7">5</text>
<text x="71.7" y="111.7">6</text>
<text x="137" y="108.4" transform="rotate(-90 137 108.4)">11</text>
<text x="139.6" y="108.4" transform="rotate(-90 139.6 108.4)">31</text>
<text x="146" y="108.4" transform="rotate(-90 146 108.4)">10</text>
<text x="148.6" y="108.4" transform="rotate(-90 148.6 108.4)">30</text>
<text x="151.2" y="108.4" transform="rotate(-90 151.2 108.4)">32</text>
<text x="153.1" y="109.1">Vdd</text>
<text x="22.2" y="114.3">4</text>
<text x="22.2" y="118.1">6</text>
<text x="22.2" y="116.2">5</text>
<text x="53.5" y="117.5">Vdd</text>
<text x="66" y="124.6">9</text>
<text x="71.7" y="124.6">8</text>
<text x="211.3" y="124.1">1</text>
<text x="212.8" y="124.1">H1</text>
<text x="226.8" y="124.4">VCC</text>
<text x="229.9" y="124.1">16</text>
<text x="236.5" y="120.2">Vdd</text>
<text x="189.2" y="129.6">1</text>
<text x="193.7" y="131.6">2</text>
<text x="211.3" y="129.3">3</text>
<text x="211.3" y="131.8">4</text>
<text x="211.3" y="126.7">2</text>
<text x="212.8" y="129.3">L1</text>
<text x="212.8" y="131.8">W1</text>
<text x="212.8" y="126.7">NC</text>
<text x="227.5" y="127">NC</text>
<text x="227.7" y="129.3">H0</text>
<text x="227.8" y="131.7">L0</text>
<text x="229.9" y="126.7">15</text>
<text x="229.9" y="129.3">14</text>
<text x="229.9" y="131.8">13</text>
<text x="107.8" y="137.2">Vdd</text>
<text x="189.2" y="135.4">3</text>
<text x="211.3" y="134.4">5</text>
<text x="211.3" y="137">6</text>
<text x="212.8" y="134.7">A2</text>
<text x="212.8" y="137.3">A1</text>
<text x="227.4" y="134.4">W0</text>
<text x="227.5" y="137.3">NC</text>
<text x="229.9" y="134.4">12</text>
<text x="229.9" y="137">11</text>
<text x="45.1" y="140.7">1</text>
<text x="46.9" y="141">IN</text>
<text x="48.7" y="142.3">GND</text>
<text x="50.4" y="141">OUT</text>
<text x="53.7" y="140.7">3</text>
<text x="211.3" y="139.6">7</text>
<text x="211.3" y="142.2">8</text>
<text x="212.8" y="139.9">A0</text>
<text x="212.8" y="142.5">GND</text>
<text x="226.9" y="139.9">SDA</text>
<text x="227" y="142.5">SCL</text>
<text x="229.9" y="139.6">10</text>
<text x="229.9" y="142.2">9</text>
<text x="255.7" y="141.8">3</text>
<text x="49" y="144.3">2</text>
<text x="50.3" y="144.3">78L05</text>
<text x="94.2" y="148.9">1</text>
<text x="95.7" y="149.3">X1</text>
<text x="102" y="149.3">VCC</text>
<text x="105.1" y="148.9">8</text>
<text x="251.2" y="145.7">2</text>
<text x="255.7" y="147.6">1</text>
<text x="83.6" y="155.5">2</text>
<text x="86.7" y="155.5">1</text>
<text x="94.2" y="151.5">2</text>
<text x="94.2" y="154.1">3</text>
<text x="95.7" y="151.8">X2</text>
<text x="95.7" y="154.4">VBATTERY</text>
<text x="99.3" y="151.8">SQW/OUT</text>
<text x="102.2" y="154.4">SCL</text>
<text x="105.1" y="154.1">6</text>
<text x="105.1" y="151.5">7</text>
<text x="94.2" y="156.7">4</text>
<text x="95.7" y="157">GND</text>
<text x="102.1" y="157">SDA</text>
<text x="105.1" y="156.7">5</text>
<text x="244.8" y="160.5">6</text>
<text x="22" y="167.5">3</text>
<text x="22" y="165.5">2</text>
<text x="22" y="163.6">1</text>
<text x="244.8" y="164.3">4</text>
<text x="244.8" y="166.2">3</text>
<text x="244.8" y="162.4">5</text>
<text x="22" y="169.4">4</text>
<text x="244.8" y="168.2">2</text>
<text x="244.8" y="170.1">1</text>
<text x="100.4" y="184.3">Vdd</text>
<text x="114.9" y="188.4" transform="rotate(90 114.9 188.4)">1</text>
<text x="121.7" y="187.6">3</text>
<text x="123.3" y="188">OUT</text>
<text x="123.5" y="191.2">7805</text>
<text x="125.1" y="189.2">GND</text>
<text x="126.5" y="191.2">2</text>
<text x="127.9" y="188">IN</text>
<text x="130.3" y="187.6">1</text>
<text x="143.6" y="188.4" transform="rotate(90 143.6 188.4)">1</text>
<text x="243.2" y="190.3">3</text>
<text x="243.2" y="188.4">4</text>
<text x="114.9" y="192.8" transform="rotate(90 114.9 192.8)">2</text>
<text x="143.6" y="192.8" transform="rotate(90 143.6 192.8)">2</text>
<text x="243.2" y="192.2">2</text>
<text x="243.2" y="194.1">1</text>
</g>
<g font-size=".8">
<text x="153.3" y="113">S</text>
<text x="150.7" y="116.3">G</text>
<text x="153.3" y="119.6">D</text>
<text x="153.3" y="118.2">D</text>
<text x="150.7" y="121.5">G</text>
<text x="153.3" y="124.7">S</text>
<text x="203.6" y="173.5">3</text>
<text x="201" y="175.4">2</text>
<text x="203.6" y="178.6">1</text>
</g>
</svg>
